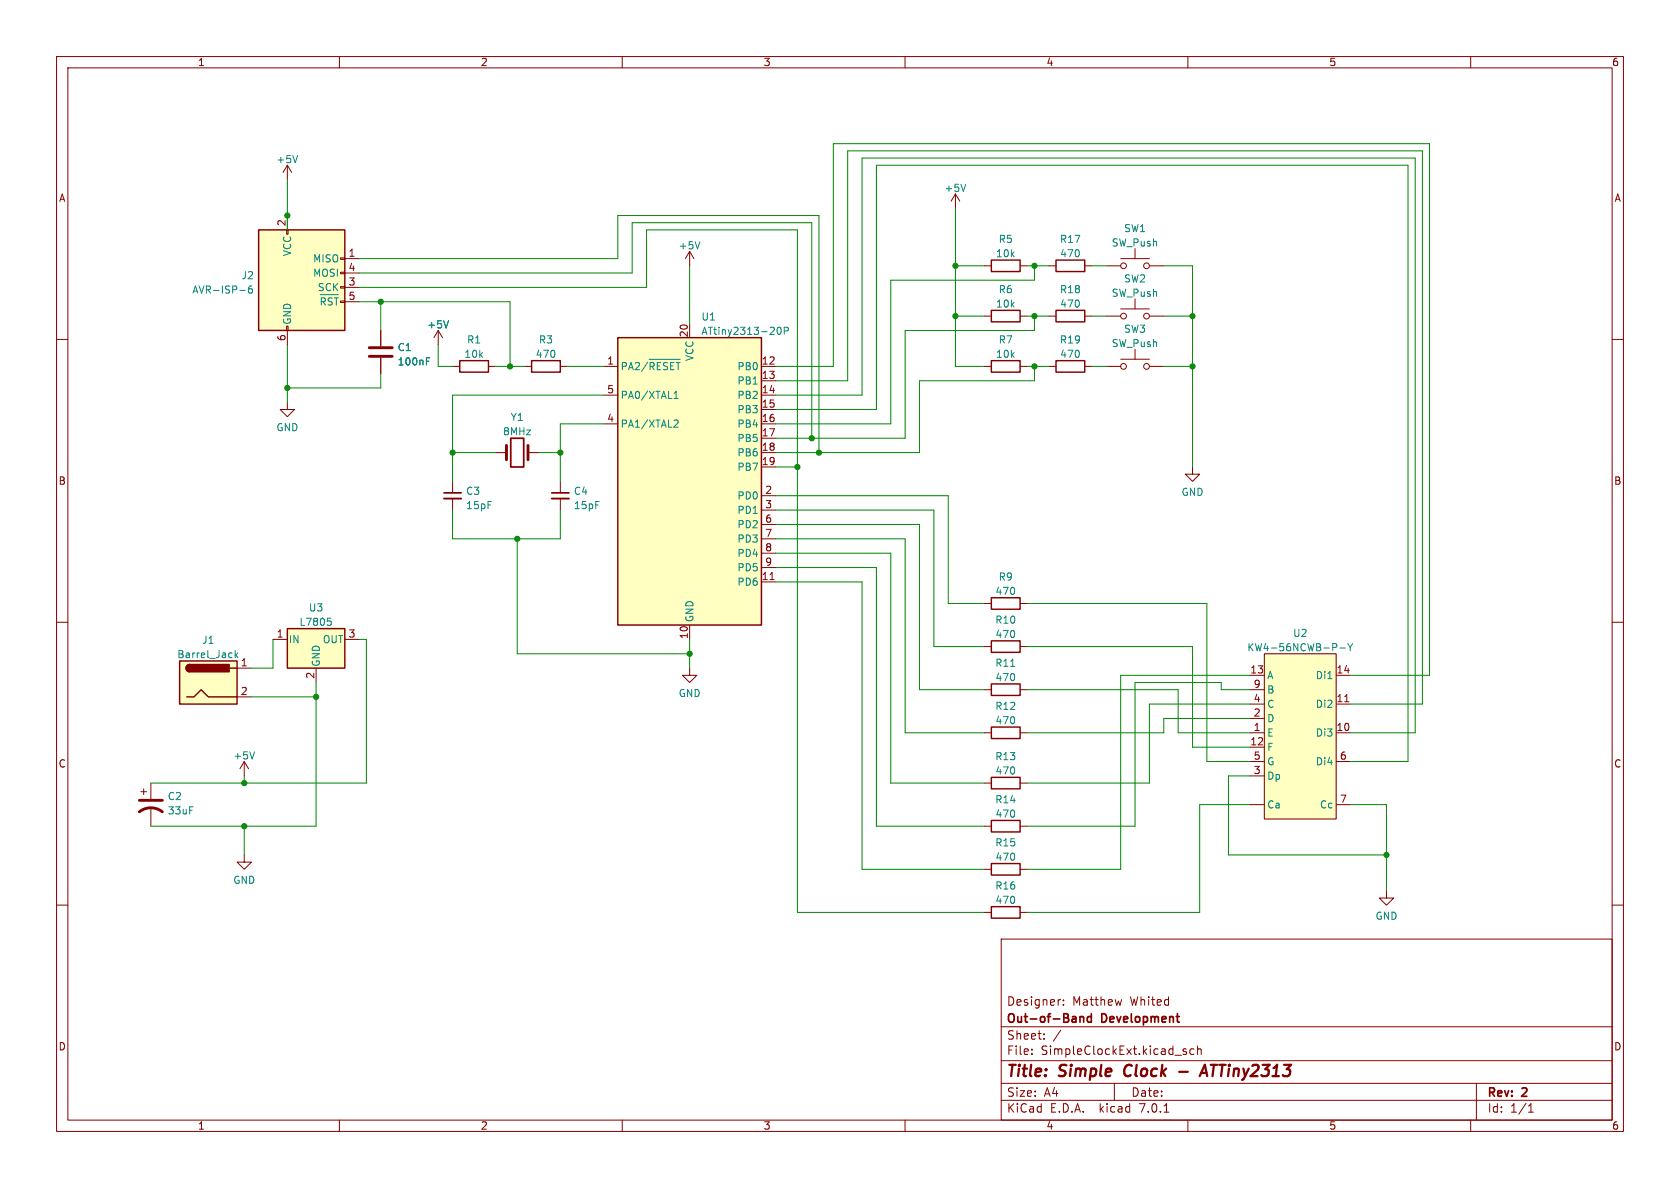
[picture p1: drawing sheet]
<svg xmlns="http://www.w3.org/2000/svg" width="297mm" height="210mm" viewBox="0 0 297 210" stroke-linecap="round" stroke-linejoin="round" font-family="sans-serif">
<g fill="none" stroke="#840000" stroke-width=".18">
<path d="M10 10h277v190h-277zM12 12h273v186h-273zM60 10v2M110 10v2M160 10v2M210 10v2M260 10v2M50.8 29.2l-.8 1.3M50.8 29.2v2.6M50.8 38.1v2.5M50.8 29.2l.8 1.3M168.9 34.3l-.8 1.3"/>
<path d="M168.9 34.3v2.5M168.9 34.3l.8 1.3M10 60h2M50.7 57.7h.2v.7h-.2zM50.7 40.6h.2v.8h-.2zM50.8 58.4v2.6M60.2 50.7h.8v.2h-.8zM60.2 48.1h.8v.3h-.8zM60.2 45.6h.8v.2h-.8zM61 45.7h2.5M61 50.8h2.5M61 48.3h2.5"/>
<path d="M61 53.3h2.5M67.3 58.4v2.8M77.5 58.4l-.8 1.3M77.5 58.4v2.6M77.5 58.4l.7 1.3M121.9 44.5l-.7 1.2M121.9 44.5v2.5M121.9 57.2v2.5M121.9 44.5l.8 1.2M174 47h1.3M174 55.9h1.3M180.3 47h1.3"/>
<path d="M180.3 55.9h1.3M185.4 47h1.3M185.4 55.9h1.3M191.8 47h1.2M191.8 55.9h1.2M195.6 47h2.5M195.6 55.9h2.5M198.1 45.7h5.1M198.1 54.6h5.1M200.7 43.9v1.8M200.7 52.8v1.8M203.2 47h2.5"/>
<path d="M203.2 55.9h2.5M285 60h2M50.8 71.1v1.3h1.3l-1.3 1.3-1.3-1.3h1.3M67.3 63.2v2.8M80 64.8h1.3M86.4 64.8h1.2M92.7 64.8h1.3M99.1 64.8h1.2M106.7 64.8h2.5M106.7 69.9h2.5M106.7 74.9h2.5M134.6 64.8h2.6"/>
<path d="M134.6 67.3h2.6M134.6 69.9h2.6M134.6 72.4h2.6M134.6 74.9h2.6M134.6 77.5h2.6M174 64.8h1.3M180.3 64.8h1.3M185.4 64.8h1.3M191.8 64.8h1.2M195.6 64.8h2.5M198.1 63.5h5.1M200.7 61.7v1.8"/>
<path d="M203.2 64.8h2.5M80 85.1v2M80 88.1v2.1M87.6 80h1.9M93.3 80h1.9M99.1 85.1v2M99.1 88.1v2.1M134.6 80h2.6M134.6 82.6h2.6M134.6 87.6h2.6M134.6 90.2h2.6M134.6 92.7h2.6"/>
<path d="M134.6 95.3h2.6M134.6 97.8h2.6M210.8 82.6v1.2h1.3l-1.3 1.3-1.3-1.3h1.3M10 110h2M41.9 118.1h2.5M48.3 113h2.5M55.9 118.1v2.6M61 113h2.5M121.9 118.1v1.3h1.3l-1.3 1.3-1.3-1.3h1.3M121.9 110.5v2.5M134.6 102.9h2.6M134.6 100.3h2.6"/>
<path d="M136.1 102.5h.8M174 106.7h1.3M174 114.3h1.3M180.3 106.7h1.3M180.3 114.3h1.3M221 119.4h2.5M223.5 115.6h12.7v29.2h-12.7zM236.2 119.4h2.6M285 110h2M24.9 140h1M25.4 139.4v1.1M26.7 138.4v2.8"/>
<path d="M41.9 123.2h2.5M43.2 134.6l-.8 1.3M43.2 134.6v2.6M43.2 134.6l.7 1.3M174 129.5h1.3M174 121.9h1.3M174 138.4h1.3M180.3 129.5h1.3M180.3 121.9h1.3M180.3 138.4h1.3M221 129.5h2.5M221 124.5h2.5"/>
<path d="M221 132.1h2.5M221 127h2.5M221 137.2h2.5M221 134.6h2.5M221 121.9h2.5M236.2 129.5h2.6M236.2 124.5h2.6M236.2 134.6h2.6M237.7 124.1h.8M10 160h2M26.7 142.7v3.4M43.2 151.1v1.3h1.2l-1.2 1.3-1.3-1.3h1.3"/>
<path d="M174 153.7h1.3M174 146.1h1.3M180.3 153.7h1.3M180.3 146.1h1.3M221 142.2h2.5M236.2 142.2h2.6M245.1 157.5v1.3h1.3l-1.3 1.2-1.3-1.2h1.3M285 160h2M174 161.3h1.3M177 166h108v32h-108zM180.3 161.3h1.3M187.4 176.7h.1"/>
<path d="M188 177.6v.1M188 176.8v.1M198.3 176.7l-.3 1M60 198v2M110 198v2M160 198v2M177 194.5h108M177 191.5h108M177 187.5h108M177 181.5h108M182.4 186.3v.1M182.4 185.5v.1"/>
<path d="M184.6 183.6v.1M184.6 182.8v.1M197 191.5v3M205.8 196.6h.8M209.7 185.5l-.3-.1-.3 .2 .1 .2 .5 .2v.3h-.6M210 198v2M211.1 185.5l-.5-.1-.2 .3v.4l.1 .2h.6M211.7 185.5l.2-.1 .4 .1 .1 .9M211.7 184.9v1.5M260 198v2M261 191.5v6.5M270.2 196.6h.9"/>
<path d="M270.2 195.5l.4-.4v1.5"/>
<circle cx="198.6" cy="55.9" r=".51"/>
<circle cx="198.6" cy="47" r=".51"/>
<circle cx="202.7" cy="55.9" r=".51"/>
<circle cx="202.7" cy="47" r=".51"/>
<circle cx="198.6" cy="64.8" r=".51"/>
<circle cx="202.7" cy="64.8" r=".51"/>
</g>
<path d="M198.9 188.7l-.2 .7 .1 .4M208.5 189.5h1.5M212.1 190.2l.9-2 .4 2M212.3 189.7h1" fill="none" stroke="#840000" stroke-width=".4"/>
<path d="M90.3 77.5h2.3v5.1h-2.3zM78.5 87.1h3M97.5 87.1h3.1M190.9 179.7v1M190.9 179.8l.2-.1 .4 .1 .1 .9M192.9 179.8l-.4-.1-.3 .3v.4l.2 .2h.5M192.9 179.2v1.5" fill="none" stroke="#840000" stroke-width=".3"/>
<g fill="none" stroke="#008484" stroke-width=".18">
<path d="M52.6 27.5l-.4 1.3M170.7 32.6l-.4 1.2M42.4 51.3h1M44.5 50.5l-.3 .1a.85 .85 0 0 0 0 1.2l.4-.1v-.4l-.2-.3-.4 .1-.1 .2M56.6 52.1h3.2M57.5 52.9l-.2-.2h-.5v1.2M58.7 52.7h-.4l-.3 .2M59.1 52.7h.7M59.5 52.7v1.2M79.3 56.7l-.4 1.3M123.7 42.7l-.4 1.3M137.5 58l.2-.2a.68 .68 0 0 1 .4 .7 .68 .68 0 0 1-.4 .6l-.2-.1-.1-.4z"/>
<path d="M138.6 58.5l.7-.1 .1-.1-.1-.3-.7-.2v1.3M75.4 63.2h.6M110.8 64.3l-.3-.2h-.5v1.3M111.1 65.4l.4-1.3 .5 1.3M112.3 64.2l.5-.1 .3 .2M114.5 64l-1.1 1.7M114.8 63.5h5.4M115.7 64.3l-.3-.2h-.5v1.3M116.8 64.1h-.6v1.3M118 64.1h-.5l-.2 .2M119.2 64.1h-.6v1.3M119.2 70.4h.7"/>
<path d="M119.2 69.5l.3-.3v1.2M119.3 74.2l.5 .1 .1 .3-.8 .9h.8M119.5 64.1h.8M119.9 64.1v1.3M133.1 67.9h.8M41.6 115v1.3M41.7 115.8l.4 .5M42.1 115.4l-.5 .5M57.9 109.3h.6M58.3 109.8l.3 .2v.3l-.3 .2M234.7 120h.8M236.9 114.6h1"/>
<path d="M238.3 113.8l.4 .6M238.7 114.4v.6M239.1 113.8l-.4 .6M45 132.9l-.4 1.3"/>
</g>
<g fill="#ffffc2" stroke="#ffffc2" stroke-width=".18">
<path d="M45.7 40.6h15.3v17.8h-15.3z"/>
<path d="M50.8 111.1h10.2v7h-10.2z"/>
<path d="M31.7 116.8h10.2v7.7h-10.2z"/>
<path d="M223.5 115.6h12.7v29.2h-12.7z"/>
<path d="M109.2 59.7h25.4v50.8h-25.4z"/>
</g>
<g fill="none" stroke="#840000" stroke-width=".25">
<path d="M45.7 40.6h15.3v17.8h-15.3zM109.2 59.7h25.4v50.8h-25.4zM175.3 46h5v2h-5zM175.3 54.9h5v2h-5zM186.7 46h5.1v2h-5.1zM186.7 54.9h5.1v2h-5.1zM81.3 63.8h5.1v2h-5.1zM94 63.8h5.1v2h-5.1zM175.3 63.8h5v2h-5zM186.7 63.8h5.1v2h-5.1zM31.7 116.8h10.2v7.7h-10.2zM33.5 117.5a.64 .64 0 0 0-.6 .6 .64 .64 0 0 0 .6 .6"/>
<path d="M40.6 118.1h1.3M50.8 111.1h10.2v7h-10.2zM175.3 105.7h5v2h-5zM175.3 113.3h5v2h-5zM33 123.2h1.3l1.3-1.3 1.2 1.3h5.1M175.3 137.4h5v2h-5zM175.3 120.9h5v2h-5zM175.3 128.5h5v2.1h-5zM175.3 152.7h5v2h-5zM175.3 145h5v2.1h-5zM175.3 160.3h5v2h-5z"/>
</g>
<g fill="#840000" stroke="#840000" stroke-width=".25">
<path d="M33.1 117.7l.4-.2v1.2a.64 .64 0 0 1-.6-.3 .64 .64 0 0 1 .2-.7z"/>
<path d="M33.5 117.5h7v1.2h-7z"/>
</g>
<path d="M78.5 88.1h3M97.5 88.1h3.1" fill="none" stroke="#840000" stroke-width=".33"/>
<path d="M65.3 63h4M65.3 61.5h4M89.5 78.7v2.6M93.3 78.7v2.6M24.6 143.5a3.3 3.3 0 0 1 4.1 0M24.6 141.5h4.1" fill="none" stroke="#840000" stroke-width=".51"/>
<g fill="none" stroke="#008400" stroke-width=".18">
<path d="M50.8 31.8v8.8M168.9 36.8v28h5.1M63.5 45.7h45.7v-7.6h35.6v41.9M63.5 48.3h48.3v-8.9h31.7v38.1M63.5 50.8h50.8v-10.2h26.7v120.7h33M63.5 53.3h26.7v11.5M67.3 53.3v5.1M121.9 47v10.2M168.9 55.9h5.1M168.9 47h5.1M181.6 55.9h3.8M181.6 47h3.8"/>
<path d="M182.9 47v2.5h-25.4v25.4h-20.3M182.9 55.9v2.5h-22.9v19.1h-22.8M193 55.9h2.6M193 47h2.6M205.7 55.9h5.1M205.7 47h5.1v35.6M50.8 61v10.1M67.3 66v2.6h-16.5M77.5 61v3.8h2.5M87.6 64.8h5.1M100.3 64.8h6.4M106.7 69.9h-26.7v15.2"/>
<path d="M106.7 74.9h-7.6v10.2M137.2 67.3h12.7v-40.6h101.6v97.8h-12.7M137.2 64.8h10.1v-39.4h105.4v94h-13.9M137.2 69.9h15.2v-42h97.8v101.6h-11.4M137.2 72.4h17.7v-43.2h94v105.4h-10.1M181.6 64.8h3.8M182.9 64.8v2.5h-20.3v12.7h-25.4M193 64.8h2.6M205.7 64.8h5.1M80 90.2v5.1h19.1v-5.1M80 80h7.6M91.4 95.3v20.3h30.5"/>
<path d="M95.2 80h3.9M137.2 97.8h20.3v40.6h16.5M137.2 92.7h25.4v29.2h11.4M137.2 95.3h22.8v34.2h14M137.2 87.6h30.4v19.1h6.4M137.2 90.2h27.9v24.1h8.9M137.2 82.6h3.8M48.3 113v5.1h-3.9M63.5 113h1.3v25.4h-38.1M121.9 113v5.1M137.2 102.9h15.2v50.8h21.6M137.2 100.3h17.7v45.8h19.1"/>
<path d="M181.6 106.7h31.8v27.9h7.6M181.6 114.3h29.2v17.8h10.2M221 119.4h-22.9v34.3h-16.5M43.2 137.2v1.2M44.4 123.2h11.5M55.9 120.7v25.4h-29.2M181.6 121.9h26.7v7.6h12.7M221 137.2h-3.8v13.9h27.9M221 121.9h-5.1v-1.2h-15.2v25.4h-19.1M221 124.5h-17.8v13.9h-21.6M221 127h-15.3v2.5h-24.1M43.2 146.1v5"/>
<path d="M221 142.2h-8.9v19.1h-30.5M238.8 142.2h6.3v15.3"/>
</g>
<g fill="#008400" stroke="#008400" stroke-width=".18">
<circle cx="55.9" cy="123.2" r=".46"/>
<circle cx="43.2" cy="138.4" r=".46"/>
<circle cx="43.2" cy="146.1" r=".46"/>
<circle cx="143.5" cy="77.5" r=".46"/>
<circle cx="168.9" cy="55.9" r=".46"/>
<circle cx="168.9" cy="47" r=".46"/>
<circle cx="182.9" cy="55.9" r=".46"/>
<circle cx="182.9" cy="64.8" r=".46"/>
<circle cx="245.1" cy="151.1" r=".46"/>
<circle cx="210.8" cy="64.8" r=".46"/>
<circle cx="50.8" cy="38.1" r=".46"/>
<circle cx="67.3" cy="53.3" r=".46"/>
<circle cx="90.2" cy="64.8" r=".46"/>
<circle cx="50.8" cy="68.6" r=".46"/>
<circle cx="80" cy="80" r=".46"/>
<circle cx="91.4" cy="95.3" r=".46"/>
<circle cx="182.9" cy="47" r=".46"/>
<circle cx="210.8" cy="55.9" r=".46"/>
<circle cx="121.9" cy="115.6" r=".46"/>
<circle cx="99.1" cy="80" r=".46"/>
<circle cx="141" cy="82.6" r=".46"/>
<circle cx="144.8" cy="80" r=".46"/>
</g>
<g font-size="2.8" fill="#840000">
<text x="178" y="190.8">Title:</text>
<text x="187.4" y="190.8">Simple</text>
<text x="199.5" y="190.8">Clock</text>
<text x="214.3" y="190.8">ATTiny2313</text>
</g>
<g font-size="2.1" fill="#840000">
<text x="178" y="177.9">Designer:</text>
<text x="189.6" y="177.9">Matthew</text>
<text x="199.8" y="177.9">Whited</text>
<text x="178" y="183.9">Sheet:</text>
<text x="178" y="181.1">Out-of-Band</text>
<text x="186.2" y="183.9">/</text>
<text x="194.9" y="181.1">Development</text>
<text x="178" y="186.6">File:</text>
<text x="184" y="186.6">SimpleClockExt.kicad_sch</text>
<text x="178" y="196.8">KiCad</text>
<text x="178" y="194">Size:</text>
<text x="184.6" y="194">A4</text>
<text x="185.7" y="196.8">E.D.A.</text>
<text x="194.4" y="196.8">kicad</text>
<text x="200" y="194">Date:</text>
<text x="201.5" y="196.8">7.0.1</text>
<text x="263" y="194.2">Rev:</text>
<text x="263" y="196.8">Id:</text>
<text x="267" y="196.8">1/1</text>
<text x="269.2" y="194.2">2</text>
</g>
<g font-size="1.8" fill="#840000">
<text x="35" y="11.8">1</text>
<text x="85" y="11.8">2</text>
<text x="135" y="11.8">3</text>
<text x="185" y="11.8">4</text>
<text x="235" y="11.8">5</text>
<text x="285" y="11.8">6</text>
<text x="10.4" y="35.8">A</text>
<text x="285.4" y="35.8">A</text>
<text x="50.5" y="40" transform="rotate(-90 50.5 40)">2</text>
<text x="61.6" y="45.5">1</text>
<text x="61.6" y="50.5">3</text>
<text x="61.6" y="48">4</text>
<text x="61.6" y="53.1">5</text>
<text x="121.7" y="59.7" transform="rotate(-90 121.7 59.7)">20</text>
<text x="50.5" y="60.4" transform="rotate(-90 50.5 60.4)">6</text>
<text x="107.3" y="64.5">1</text>
<text x="134.6" y="64.5">12</text>
<text x="107.3" y="69.6">5</text>
<text x="134.6" y="67.1">13</text>
<text x="134.6" y="69.6">14</text>
<text x="107.3" y="74.7">4</text>
<text x="134.6" y="72.1">15</text>
<text x="134.6" y="74.7">16</text>
<text x="134.6" y="77.2">17</text>
<text x="134.6" y="79.8">18</text>
<text x="134.6" y="82.3">19</text>
<text x="10.3" y="85.8">B</text>
<text x="135.2" y="87.4">2</text>
<text x="135.2" y="89.9">3</text>
<text x="285.3" y="85.8">B</text>
<text x="135.2" y="92.5">6</text>
<text x="135.2" y="95">7</text>
<text x="135.2" y="97.5">8</text>
<text x="135.2" y="100.1">9</text>
<text x="134.6" y="102.6">11</text>
<text x="48.9" y="112.8">1</text>
<text x="61.6" y="112.8">3</text>
<text x="121.7" y="113" transform="rotate(-90 121.7 113)">10</text>
<text x="42.5" y="117.9">1</text>
<text x="221" y="119.1">13</text>
<text x="236.2" y="119.1">14</text>
<text x="42.5" y="122.9">2</text>
<text x="55.6" y="120" transform="rotate(-90 55.6 120)">2</text>
<text x="221.6" y="124.2">4</text>
<text x="221.6" y="121.7">9</text>
<text x="236.2" y="124.2">11</text>
<text x="221" y="131.8">12</text>
<text x="221.6" y="129.3">1</text>
<text x="221.6" y="126.7">2</text>
<text x="236.2" y="129.3">10</text>
<text x="10.3" y="135.8">C</text>
<text x="221.6" y="136.9">3</text>
<text x="221.6" y="134.4">5</text>
<text x="236.8" y="134.4">6</text>
<text x="285.3" y="135.8">C</text>
<text x="236.8" y="142">7</text>
<text x="10.3" y="185.8">D</text>
<text x="285.3" y="185.8">D</text>
<text x="35" y="199.8">1</text>
<text x="85" y="199.8">2</text>
<text x="135" y="199.8">3</text>
<text x="185" y="199.8">4</text>
<text x="235" y="199.8">5</text>
<text x="285" y="199.8">6</text>
</g>
<g font-size="1.8" fill="#008484">
<text x="48.8" y="29">+5V</text>
<text x="166.9" y="34.1">+5V</text>
<text x="198.7" y="41.2">SW1</text>
<text x="51.6" y="45.4" transform="rotate(-90 51.6 45.4)">VCC</text>
<text x="55.2" y="46.5">MISO</text>
<text x="119.9" y="44.2">+5V</text>
<text x="176" y="45.6">10k</text>
<text x="176.5" y="43.1">R5</text>
<text x="187.3" y="43.1">R17</text>
<text x="187.4" y="45.6">470</text>
<text x="196.5" y="43.7">SW_Push</text>
<text x="33.9" y="52.1">AVR-ISP-6</text>
<text x="42.6" y="49.5">J2</text>
<text x="55.2" y="49.1">MOSI</text>
<text x="56.1" y="51.6">SCK</text>
<text x="176.5" y="52">R6</text>
<text x="187.3" y="52">R18</text>
<text x="196.5" y="52.6">SW_Push</text>
<text x="198.7" y="50.1">SW2</text>
<text x="51.6" y="57.4" transform="rotate(-90 51.6 57.4)">GND</text>
<text x="56.4" y="54.8">~{RST}</text>
<text x="75.5" y="58.2">+5V</text>
<text x="123.9" y="59.4">ATtiny2313-20P</text>
<text x="123.9" y="56.8">U1</text>
<text x="176" y="54.5">10k</text>
<text x="187.4" y="54.5">470</text>
<text x="198.7" y="59">SW3</text>
<text x="70.2" y="62.2">C1</text>
<text x="70.2" y="64.8">100nF</text>
<text x="82" y="63.4">10k</text>
<text x="82.5" y="60.9">R1</text>
<text x="94.6" y="63.4">470</text>
<text x="95.2" y="60.9">R3</text>
<text x="122.7" y="64" transform="rotate(-90 122.7 64)">VCC</text>
<text x="130.2" y="65.6">PB0</text>
<text x="176" y="63.4">10k</text>
<text x="176.5" y="60.9">R7</text>
<text x="187.3" y="60.9">R19</text>
<text x="187.4" y="63.4">470</text>
<text x="196.5" y="61.5">SW_Push</text>
<text x="109.7" y="66.2">PA2/~{RESET}</text>
<text x="109.7" y="70.7">PA0/XTAL1</text>
<text x="130.2" y="68.1">PB1</text>
<text x="130.2" y="70.7">PB2</text>
<text x="48.8" y="76.4">GND</text>
<text x="88.9" y="77.1">8MHz</text>
<text x="90.2" y="74.6">Y1</text>
<text x="109.7" y="75.8">PA1/XTAL2</text>
<text x="130.2" y="73.2">PB3</text>
<text x="130.2" y="75.8">PB4</text>
<text x="130.2" y="78.3">PB5</text>
<text x="130.2" y="80.8">PB6</text>
<text x="130.2" y="83.4">PB7</text>
<text x="82.3" y="87.6">C3</text>
<text x="101.4" y="87.6">C4</text>
<text x="130.2" y="88.5">PD0</text>
<text x="208.8" y="87.8">GND</text>
<text x="82.3" y="90.2">15pF</text>
<text x="101.4" y="90.2">15pF</text>
<text x="130.2" y="91">PD1</text>
<text x="130.2" y="93.5">PD2</text>
<text x="130.2" y="96.1">PD3</text>
<text x="130.2" y="98.6">PD4</text>
<text x="130.2" y="101.2">PD5</text>
<text x="130.2" y="103.7">PD6</text>
<text x="175.9" y="105.3">470</text>
<text x="176.5" y="102.8">R9</text>
<text x="35.7" y="114">J1</text>
<text x="51.1" y="113.9">IN</text>
<text x="52.9" y="110.8">L7805</text>
<text x="54.5" y="108.3">U3</text>
<text x="57" y="113.9">OUT</text>
<text x="122.7" y="110" transform="rotate(-90 122.7 110)">GND</text>
<text x="175.9" y="110.4">R10</text>
<text x="175.9" y="112.9">470</text>
<text x="228.5" y="112.7">U2</text>
<text x="31.3" y="116.5">Barrel_Jack</text>
<text x="56.7" y="117.9" transform="rotate(-90 56.7 117.9)">GND</text>
<text x="175.9" y="118">R11</text>
<text x="220.4" y="115.3">KW4-56NCWB-P-Y</text>
<text x="119.9" y="123.4">GND</text>
<text x="175.9" y="125.6">R12</text>
<text x="175.9" y="120.6">470</text>
<text x="224" y="120.2">A</text>
<text x="224" y="125.3">C</text>
<text x="224" y="122.7">B</text>
<text x="232.5" y="125.3">Di2</text>
<text x="232.5" y="120.2">Di1</text>
<text x="175.9" y="128.2">470</text>
<text x="224" y="130.4">E</text>
<text x="224" y="127.8">D</text>
<text x="232.5" y="130.4">Di3</text>
<text x="41.2" y="134.4">+5V</text>
<text x="175.9" y="134.5">R13</text>
<text x="175.9" y="137.1">470</text>
<text x="224" y="132.9">F</text>
<text x="224" y="138">Dp</text>
<text x="224" y="135.4">G</text>
<text x="232.5" y="135.4">Di4</text>
<text x="29.6" y="141.6">C2</text>
<text x="175.9" y="142.2">R14</text>
<text x="224" y="143.1">Ca</text>
<text x="233.2" y="143.1">Cc</text>
<text x="29.6" y="144.1">33uF</text>
<text x="175.9" y="149.8">R15</text>
<text x="175.9" y="144.7">470</text>
<text x="175.9" y="152.3">470</text>
<text x="41.2" y="156.4">GND</text>
<text x="175.9" y="157.4">R16</text>
<text x="175.9" y="159.9">470</text>
<text x="243.1" y="162.7">GND</text>
</g>
</svg>
